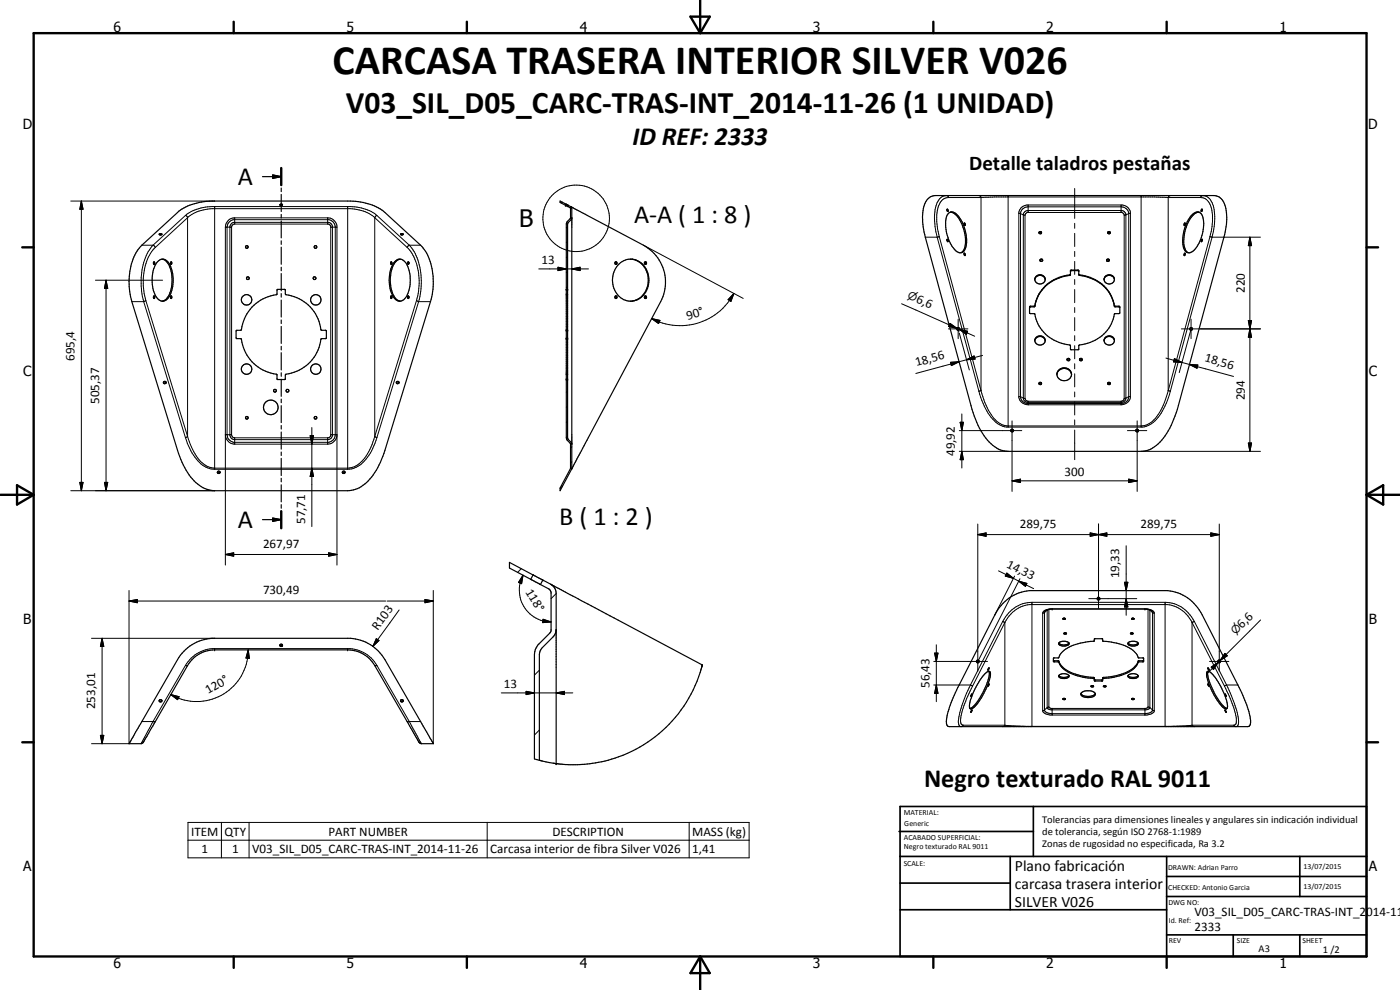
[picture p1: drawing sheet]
<svg xmlns="http://www.w3.org/2000/svg" width="420mm" height="297mm" viewBox="0 0 420 297" stroke-linecap="round" stroke-linejoin="round" font-family="sans-serif">
<g fill="none" stroke="#000" stroke-width=".35">
<path d="M78.8 53h5.6M81.9 52.5l2.5 .5-2.5 .5zM84.4 50.4v5.1M84.4 56.4v1.1M84.4 58.3v5.2M278.3 59.9l.9-.8 1.5-.4h83.6a4 4 0 0 1 3.6 3.9 18.1 18.1 0 0 1-.6 8.6l-14 51.6a22.5 22.5 0 0 1-6.3 10.8l-2.2 1.4-2.3 .4h-40a9.4 9.4 0 0 1-7.6-5.4 29.8 29.8 0 0 1-3.5-8.3l-13.7-50.5a15.7 15.7 0 0 1 .1-10.6zM42.2 74l11.1-10.2a15.6 15.6 0 0 1 10.4-3.5h41.4a16.5 16.5 0 0 1 10.4 3.5l10.7 9.8a16.6 16.6 0 0 1 3.6 13.9l-.6 3-13.7 44.6a19.3 19.3 0 0 1-7.6 11.2l-1.8 .7-1.8 .2h-39.9a10.1 10.1 0 0 1-8.1-5.4l-1.3-2.3-1.4-3.4-14-45.6a19 19 0 0 1 1.8-15.6zM46.1 78.7v.4M46.1 78.7l.3 .1-.1 .5-.3-.2zM46.2 78.6l-.1 .1M47.9 70.1l.7 .2-.6 .2-.2-.1zM48 70.4h.4"/>
<path d="M48.7 77.8a3.8 3.8 0 0 1 2.5 3 10.3 10.3 0 0 1-1.3 9l-.9 .5M51.2 78.8l.2-.2 .2 .2-.1 .5-.3-.2M51.2 78.7v.4M84 61.4l.7-.1 .1 .2-.7 .1zM84.2 61.6h.5M84.4 64.3v1.1M84.4 66.3v5.1M84.4 72.3v1M84.4 74.2v5.1M117.5 78.7v.4M117.6 78.8l-.2-.2-.2 .3 .1 .4 .3-.2M118.5 78.5a2.14 2.14 0 0 1 2.2-.7 2.14 2.14 0 0 1 1.5 1.8 10 10 0 0 1-1 10.3 2.42 2.42 0 0 1-3.7-1.8 10.4 10.4 0 0 1 1-9.6z"/>
<path d="M120.1 77.8a4.5 4.5 0 0 0-2.8 4.1 9.3 9.3 0 0 0 1.9 8.1l.9 .3M120.2 70.2l.5-.1 .3 .2-.6 .2zM120.4 70.4h.4M122.4 78.7l.3 .1-.1 .5-.2-.1zM122.7 78.7v.4M169.7 61.6l.7 .4M169.9 61.3l-1.8-1v.4l1.6 .9M169.9 61.3l-.2 .3M169.9 61.3l.7 .3M170.4 62h.1M170.4 62l.8 .5v3a2.5 2.5 0 0 0-1.2 1.7v64.2l.2 .6 1 1.1v7.4l-3.1 5.9v.8l3.4-6.4M170.6 61.6l.6 .4"/>
<path d="M170.6 61.6l-.2 .4M171.2 62l21.9 11.6a12.5 12.5 0 0 1 5.2 16.9l-26.8 50.3M171.2 62l.4 .6-.1 78.2M171.6 65.4l-1.3 1.8v64.2l1.3 1.9M184.6 78.7l.6 .1-.2 .5-.4-.1zM184.7 78.6l.3 .3-.3 .4M185.4 79.6a5.2 5.2 0 0 1 5.4-1.6 5.2 5.2 0 0 1 3.7 4.2 6.3 6.3 0 0 1-5.2 8.2 6.3 6.3 0 0 1-5.2-8.2l.6-1.6zM189.7 77.8a6.6 6.6 0 0 1 4.8 5.5 6.6 6.6 0 0 1-3.2 6.5l-2.1 .6M193.6 78.6l.2 .1-.2 .6M284.2 71.9l.2-.1 .1 .2v.5zM284.2 62.9l.1-.2 .2 .3v.5zM284.7 64a1.6 1.6 0 0 1 2.2 .1 11.4 11.4 0 0 1 2.8 10.5 1.78 1.78 0 0 1-1.6 1.3 1.78 1.78 0 0 1-1.8-1.2 11.3 11.3 0 0 1-2-10.2z"/>
<path d="M285.1 63.7a4 4 0 0 1 3.2 2.8 10.1 10.1 0 0 1 .8 8.8l-.7 .5M289.4 66.9l.2 .1v.6l-.2-.1zM289.4 76l.2 .1v.6l-.2-.1zM289.6 76.7h.1M311.8 69.9l.3-.3 .5 .3M312.1 78.1l.4-.2 .4 .2M312.6 69.9a.4 .4 0 0 0-.3-.4 .4 .4 0 0 0-.5 .2v.2M312.6 69.9l-.3 .2-.5-.2M332.1 78.1l.4 .3 .4-.3M332.1 78.1l.1-.2 .3-.2 .3 .1 .1 .3M332.2 78l.4-.1 .3 .2M332.4 69.9l.4-.3 .4 .3"/>
<path d="M333.2 69.9a.4 .4 0 0 0-.3-.4 .4 .4 0 0 0-.5 .2v.2M333.2 69.9l-.3 .2-.5-.2M355.4 67.6h.1M355.5 67l.2 .1-.2 .5-.2-.2zM355.5 76.1l.1-.2 .1 .3-.2 .5zM357.5 64.8a1.93 1.93 0 0 1 2.8-.8 7 7 0 0 1 .6 6.1l-.2 .6a6.7 6.7 0 0 1-3.8 5.2 2.62 2.62 0 0 1-1.9-3.1 12.3 12.3 0 0 1 2.5-8zM359.9 63.7a5 5 0 0 0-3.5 3.4 10.1 10.1 0 0 0-.5 8.2l.7 .5M360.6 71.8l.2 .3-.3 .4zM360.6 62.8l.1-.1a.42 .42 0 0 1 .1 .5 .42 .42 0 0 1-.3 .3zM46.1 89v.4M46.2 88.8l.2 .2-.1 .6-.3-.3zM48.7 90.3a2.95 2.95 0 0 0 2.6-2.2 9.8 9.8 0 0 0-1.3-9.9 2.04 2.04 0 0 0-3.2 1 10.4 10.4 0 0 0 .5 10.4l.9 .7 .6 .1"/>
<path d="M51.2 89l.2 .6 .1-.8-.3 .2M75.6 92.2a13.6 13.6 0 0 1 7.5-3.9l.2-1.5h2.2l.2 1.5a12.5 12.5 0 0 1 10.7 10.8h1.4l.1 .3v2.1l-1.5 .1a12.5 12.5 0 0 1-10.7 10.8l-.2 1.5-2.3-.1-.1-1.4a12.6 12.6 0 0 1-10.8-10.8l-1.4-.1v-2.1l.1-.3 1.4-.1a13 13 0 0 1 3.2-6.8zM84.4 80.2v1M84.4 82.1v5.1M84.4 88.1v1.1M84.4 90v5.1M84.4 96v1.1M84.4 98v5M117.5 89l-.1 .6-.2-.4 .1-.4 .3 .2M122.4 88.9l.2-.1 .1 .2-.2 .6zM122.7 89v.4M170 99.1h.3"/>
<path d="M170 86.8h.3M184.7 88.8l.5 .2-.1 .5h-.4M184.7 88.8l.3 .3-.3 .4M184.7 88.8l-.2 .4 .2 .3M193.6 88.8l.2 .2-.2 .5M287.3 98.3h.5l.2 .3-.2 .4-.5 .1-.1-.3zM309 92.3l.1-.2 1.4-.1a11.8 11.8 0 0 1 10.7-9.5l.1-1.3 .2-.2 2.1 .1 .2 1.4a11.8 11.8 0 0 1 10.7 9.5l1.4 .1 .2 .2M309 92v2M309 94h.1M309.1 94l1.4 .1a11.9 11.9 0 0 0 10.7 9.5l.1 1.2 .2 .1h2.2l.1-1.3a11.9 11.9 0 0 0 10.7-9.5h1.3M309.1 91.9l-.1 .1M313.6 83.7a1.61 1.61 0 0 0-1.6-1.1 1.61 1.61 0 0 0-1.5 1.3"/>
<path d="M313.7 83.8a1.5 1.5 0 0 1-1.9 1.4 1.5 1.5 0 0 1-1-2.1 1.58 1.58 0 0 1 1.8-.6 1.58 1.58 0 0 1 1.1 1.4M321.3 82.3h-.1a11.9 11.9 0 0 0-10.7 9.6h-1.4M321.3 81.3h2.5M323.8 82.3a11.9 11.9 0 0 1 10.7 9.6l1.5 .1 .1 1.9-.2 .2M331.3 83.9a1.57 1.57 0 0 1 1.6-1.5 1.57 1.57 0 0 1 1.6 1.5M331.3 83.8a1.58 1.58 0 0 0 1.6 1.4 1.58 1.58 0 0 0 1.6-1.4M331.4 83.7a1.63 1.63 0 0 1 1.5-1.1 1.63 1.63 0 0 1 1.5 1.1M335.9 94.1h-.1M49.1 114.7l.2 .3 .6-.3M84.4 103.9v1.1M84.4 105.8v5.2M84.4 111.8v1.1"/>
<path d="M84.4 113.8v5.1M84.4 119.8v1M86.1 116.8h.3a.41 .41 0 0 1 .3 .6 .41 .41 0 0 1-.6 .2 .41 .41 0 0 1-.2-.5zM118.9 114.7l.4 .3 .4-.3M170 113.9h.3M170 101.6h.3M310.5 102.2a1.57 1.57 0 0 1 1.6-1.4 1.57 1.57 0 0 1 1.6 1.4M310.5 102.2a1.58 1.58 0 0 0 1.6 1.3 1.58 1.58 0 0 0 1.6-1.3M310.6 102a1.63 1.63 0 0 1 1.5-1.1 1.63 1.63 0 0 1 1.5 1.1M311.8 115.1l.3-.2 .5 .2M317.2 112.4a2.23 2.23 0 0 1 2.2-1.9 2.23 2.23 0 0 1 2.2 1.9M317.7 111.1a2.1 2.1 0 0 1 2.8-.5 2.1 2.1 0 0 1 .6 2.9 2.15 2.15 0 0 1-2.7 .5 2.15 2.15 0 0 1-1-2.6z"/>
<path d="M320.2 108l.4-.3 .4 .3M321 107.9v-.2l-.4-.2-.3 .1-.1 .4M321 107.9l-.3 .3-.5-.2M324 108l.3-.3 .5 .3M331.3 102.2a1.57 1.57 0 0 1 1.6-1.4 1.57 1.57 0 0 1 1.6 1.4M331.3 102.2a1.58 1.58 0 0 0 1.6 1.3 1.58 1.58 0 0 0 1.6-1.3M331.4 102a1.63 1.63 0 0 1 1.5-1.1 1.63 1.63 0 0 1 1.5 1.1M333.2 115l-.4-.1-.4 .2M333.2 115.1l-.1-.3-.5-.1-.2 .5M333.2 115l-.3 .4-.5-.2M84.4 121.7v5.1M84.4 127.7v1"/>
<path d="M84.4 129.6v5.1M84.4 135.6v1.1M84.4 137.5v5.2M65.2 141.6l.4 .3 .4-.3M78.8 155.9h5.6M81.9 155.4l2.5 .5-2.5 .5zM84.4 143.5v1.1M84.4 145.5v5.1M84.4 151.4v1.1M84.4 153.4v5.1M102.7 141.6l.4 .3 .4-.3M159.3 173.9l2.9 1.5"/>
<path d="M159.3 173.8v.1M160 172.5l-7.1-3.8v1.7l6.4 3.4M160 172.5l-.7 1.3M160 172.5l2.9 1.5M162.2 175.4l2.6 1.4 .6 .9v11.5l-.4 .8-3.6 3.6-.8 1.3-.2 1v31.8l1.5 .4M162.9 174l2.4 1.3M162.9 174l-.7 1.4M165.3 175.3l45.5 24.2-.3 .9a39.9 39.9 0 0 1-41.6 28.9l-1.9-.2M165.3 175.3l1.4 1.5 .2 1.2v51.1M84 193.5l.3 .3 .4-.1M84.1 193.4l-.1 .2 .2 .4 .5-.1 .1-.4M84.1 193.4h.6"/>
<path d="M84.7 193.3l-.6 .1M84.7 193.3l.1 .2M84.8 193.5v.2M166.9 188.9l-.6 1.9-3.8 3.8-.6 1.4v32.1M301 181a12.7 12.7 0 0 1 7.9-3.8h41.5a12.9 12.9 0 0 1 10.4 7.3l11.5 22.6a34.1 34.1 0 0 1 2.9 8l.1 1a1.42 1.42 0 0 1-.8 1.9h-89.7a1.44 1.44 0 0 1-.8-1.9l.9-3.9 2.5-5.9 11.2-21.8 1.3-2.2zM313.8 183.2l1.6-.4h28.5l1.6 .4M316.1 198.1l1.6 .1a7.1 7.1 0 0 0 5.1 4.1l2.2 .6 3.3 .4 .3 1h2.2l.1-.9a18 18 0 0 0 9.5-3.2l.9-1.1 .3-.8 1.6-.2M317.7 198.6h.1M317.7 198.6a7.5 7.5 0 0 0 5.8 4.2l4.9 .9M317.8 193a2.31 2.31 0 0 0 3 0M317.8 192.8a2.47 2.47 0 0 1 3 .2v.3a2.14 2.14 0 0 1-3.1-.2zM319 185.6l.5-.1 .2 .2-.5 .1z"/>
<path d="M319.2 185.5h.4M319.3 190v.2M319.3 190.2h.1M319.4 189.9l-.1 .1M319.5 189.9h.4M319.6 189.9h-.2M319.7 185.6h.1M319.8 189.9l.3 .1-.2 .2h-.5M328.4 192.3l-.1 .1a14.9 14.9 0 0 0-9.7 3.4l-.9 1.6-1.6 .1 .1 1 1.5 .1M328.4 192.3h.1M328.5 191.7h.1M328.5 191.7l-.1 .6"/>
<path d="M328.5 191.7h2.4M330.9 191.7h.1M330.9 191.7v.6a17.5 17.5 0 0 1 9.5 3.2l.9 1 .3 .9 1.6 .1-.1 1-1.5 .1a6.7 6.7 0 0 1-5 4l-2.3 .6-3.4 .5M338.5 193a2.32 2.32 0 0 1 3.1 0M338.5 193v.1a2.03 2.03 0 0 0 3.1 0v-.1M338.5 193a2.27 2.27 0 0 0 3.1 0M339.5 189.9h.4M339.6 189.9l-.3 .3h.6l.2-.2-.3-.1M339.6 185.6l.5-.1 .3 .2-.6 .1zM339.8 185.5h.4M47.8 210.1l.2 .5h.4l.2-.4M47.8 210.2l.3 .2 .5-.2"/>
<path d="M47.8 210.1l.5-.2 .3 .3M120.2 210.1l.2 .5h.5l.1-.4M120.2 210.2l.4 .2 .4-.2M120.2 210.1l.5-.2 .3 .3M291.5 213.2l.2-.2-.3 .7zM291.7 208.2l-.3 .7zM295.6 202.2a1.02 1.02 0 0 1 1.6-.5 15.8 15.8 0 0 1-3.1 8.3 4.4 4.4 0 0 1-2.8 2.7 3.2 3.2 0 0 1 .2-3.3 22.4 22.4 0 0 1 4.1-7.2zM296.5 205.9h.1M296.7 200.5l.1-.1-.4 .6zM296.7 201.4a5.4 5.4 0 0 1-.6 4 18.1 18.1 0 0 1-4.6 7.1l-.4 .1M296.8 205.2l-.3 .7M296.8 205.2h.1"/>
<path d="M296.8 200.4h.1M317.8 202.7a2.27 2.27 0 0 0 3 0M317.8 202.6a2.28 2.28 0 0 1 3 .1 1.69 1.69 0 0 1-2.4 .8l-.6-.3zM319 209.7l.5-.2 .2 .3-.4 .1zM319.2 209.5h.4M324.4 208.1l.7-.6 .9-.2 1.7 .1 1 .7M324.4 208.1a1.82 1.82 0 0 0 2.3 1.2 1.53 1.53 0 0 0 2-1.2M324.4 208.1a3 3 0 0 0 4.3 0M327.4 205.9h.1M327.6 205.7h.4M327.6 205.7l.6 .2a.45 .45 0 0 1-.4 .2 .45 .45 0 0 1-.4-.2M327.6 205.7l-.2 .2"/>
<path d="M328.4 203.9l.1 .1M328.5 204h.1M328.5 204h2.4M330.9 204h.1M331.1 205.9l.3-.2 .5 .2-.2 .2zM331.3 205.7h.5M338.5 202.7a2.2 2.2 0 0 1 3.1 0M338.5 202.7v.2a2.01 2.01 0 0 0 3.1 0v-.2M338.5 202.7a2.32 2.32 0 0 0 3.1 0M339.7 209.6l.7 .1a.45 .45 0 0 1-.4 .2 .45 .45 0 0 1-.4-.2zM339.8 209.5h.4M362.2 201.6l.3-.2a4.6 4.6 0 0 1 2.7 2.7l2.3 4.3a5.5 5.5 0 0 1 .7 4.2 2 2 0 0 1-2-1.3 19.8 19.8 0 0 1-4.1-9.3z"/>
<path d="M362.5 200.4l.4 .6zM362.5 205.3l.3 .6zM362.6 201.4a6.4 6.4 0 0 0 .9 4.5l1 2.2a10.8 10.8 0 0 0 3.6 4.4l.1 .1M362.8 201h.1M362.8 205.9h.1M367.6 208.3l.4 .6zM367.7 213l.3 .7zM43 222.7v.1M125.8 222.7l-13.3-23a9.4 9.4 0 0 0-8.2-4.7h-39.9a9.4 9.4 0 0 0-8.1 4.7l-13.3 23-.6 .4h-3.7l14.6-25.2a12.9 12.9 0 0 1 10.4-6.4h41.4a13.1 13.1 0 0 1 10.4 6.4l14.5 25.2M125.8 222.7l.6 .4h3.6M125.8 222.7h.1M130 223.1h.1"/>
<path d="M161.9 228.1l5.1 1"/>
<circle cx="74.1" cy="74.1" r=".4"/>
<circle cx="94.7" cy="74.1" r=".39"/>
<circle cx="193.7" cy="79" r=".36"/>
<circle cx="312.5" cy="78.1" r=".4"/>
<circle cx="74" cy="90" r="1.58"/>
<circle cx="74.4" cy="83.5" r=".42"/>
<circle cx="94.4" cy="83.5" r=".43"/>
<circle cx="94.8" cy="90" r="1.57"/>
<circle cx="193.7" cy="89.2" r=".37"/>
<circle cx="357.5" cy="98.7" r=".42"/>
<circle cx="49.5" cy="114.8" r=".38"/>
<circle cx="74" cy="110.7" r="1.57"/>
<circle cx="82.5" cy="117.2" r=".42"/>
<circle cx="94.8" cy="110.7" r="1.57"/>
<circle cx="119.4" cy="114.8" r=".39"/>
<circle cx="312.2" cy="115.1" r=".38"/>
<circle cx="324.4" cy="107.9" r=".38"/>
<circle cx="74.1" cy="125.4" r=".39"/>
<circle cx="81.3" cy="122.2" r="2.19"/>
<circle cx="94.7" cy="125.3" r=".4"/>
<circle cx="303.8" cy="129.2" r=".42"/>
<circle cx="341.3" cy="129.2" r=".41"/>
<circle cx="65.7" cy="141.7" r=".41"/>
<circle cx="103.2" cy="141.7" r=".38"/>
<circle cx="329.7" cy="179.6" r=".41"/>
<circle cx="293.5" cy="198.5" r=".42"/>
<circle cx="365.9" cy="198.5" r=".42"/>
</g>
<g fill="none" stroke="#000" stroke-width=".3">
<path d="M284.7 59.3h9.7M284.7 59.3a1.06 1.06 0 0 0-1.8-.4 6.7 6.7 0 0 0-2.5 6l.2 3 .7 3.3M284.7 59.3a3.3 3.3 0 0 0-3.2 2.8l-.4 2.4a23 23 0 0 0 .8 6.5M293.8 58.7l.6 .6M294.4 59.3l4.1-.2h48l4.1 .2M294.4 59.3v57.9M302.5 58.7v69.4M322.5 56.6v8.9M342.5 58.7v69.4M350.6 59.3h9.7M350.6 59.3v57.9l.6 .2M351.2 58.7l-.6 .6"/>
<path d="M360.3 59.3l.1-.2a1.94 1.94 0 0 1 2.9 .9 13.9 13.9 0 0 1 .6 10.4l-.1 .8M360.3 59.3a3.9 3.9 0 0 1 3.4 3.9 19.6 19.6 0 0 1-.6 7.8M21.2 60.3h43.2M24.4 60.3l.5 2.5h-1zM24.4 60.3v86.9M42.6 73.6h3.3M45.9 73.6l.7 .7M45.9 73.6a15.7 15.7 0 0 0-3.5 9.8l.1 4 .6 3.1M46.6 74.3a13.1 13.1 0 0 0-3.6 9.1l.2 3.9 .6 2.9M55.7 64.6l.5 .3 .1 .4M55.7 64.6a13.3 13.3 0 0 1 8-2.6h41.4a13 13 0 0 1 8 2.6M55.7 64.6l-9.8 9"/>
<path d="M56.3 65.3a11.2 11.2 0 0 1 7.4-2.7h41.4a11.6 11.6 0 0 1 7.4 2.7M56.3 65.3l-9.7 9M56.3 65.3v65.6M64.4 62v78.8M67.6 68.2h1.9M67.6 68.2v101.3M68.9 66.5l1.2-.6h28.6a2.3 2.3 0 0 1 1.9 2.3v62.2a2.41 2.41 0 0 1-1.9 2.3h-28.6a2.39 2.39 0 0 1-2-2.3v-62.2l.3-1.1zM69.5 68.2l.2-.6 .6-.4h28.2l.8 .7-.1 63-.7 .5h-28.2l-.6-.4-.2-.6M69.5 68.2v62.2M69.6 66.9l.6-.2h28.4l.8 .4 .3 .5 .1 63.1-.4 .8-.5 .3-28.5 .1-1-.4-.4-.8v-62.8zM70.4 65.4v1.8M70.4 65.4a2.88 2.88 0 0 0-2.8 2.8"/>
<path d="M70.4 65.4h27.9M98.3 65.4v1.8M98.3 65.4a2.85 2.85 0 0 1 2.8 2.4v101.7M99.3 68.2h1.8M104.3 62v78.8M112.5 65.3l9.7 9M112.5 65.3v65.6M113.1 64.6l-.6 .7M113.1 64.6l9.7 9M122.2 74.3a16.1 16.1 0 0 1 3.4 13l-.6 2.9M122.8 73.6l-.6 .7M122.8 73.6a17.4 17.4 0 0 1 3.5 13.8l-.7 3.1"/>
<path d="M122.8 73.6h3.4M168.7 60.6l-.3 .3M170.3 77l-.3 .3M170.3 72.5l-.3 .3M170.3 68l-.3 .4M171.5 62.3l-.3 .3M193.1 73.6l29.9 15.9M277.7 71.2h3.6M281.3 71.2l12.5 46.2M281.9 71l-.6 .2M281.9 71l12.5 46.2M305.8 64l.5 .1"/>
<path d="M306.3 64.1l1.3 .5M306.3 64.1a2.18 2.18 0 0 1 2.3-2h27.9a2.18 2.18 0 0 1 2.2 2M306.3 64.1v54.9M307.5 63.5l1.1-.3h27.9l.8 .2 .5 .6 .1 55.7-.6 .8-.8 .2h-27.9l-.8-.2-.6-.6-.1-55.7zM307.6 64.6l.2-.5 .6-.3h28.3l.5 .3 .2 .5M307.6 64.6v54.9M308.6 61.5v2.3M322.5 67v1.5M322.5 70v4M322.5 75.4v1.6M322.5 78.4v3.9M336.5 61.5v2.3"/>
<path d="M337.4 64.6v54.9M338.7 64.1l-1.3 .5M338.7 64.1v54.9M339.2 64l-.5 .1M363.1 71l.7 .2M363.1 71l-12.8 47.2a14.9 14.9 0 0 1-5.4 8.9l-1 .5-1.4 .2h-40a6.9 6.9 0 0 1-5.5-4.1l-1.4-2.9-1.2-3.6M363.8 71.2l-12.6 46.2M363.8 71.2h14.5M375.1 71.2l.5 2.5h-1zM375.1 71.2v64.2M28.6 84.1h20.2M31.8 84.1l.5 2.4h-.9z"/>
<path d="M31.8 84.1v63.1M39.6 90.5h3.5M43.1 90.5l12.6 40.8M43.8 90.2l-.7 .3M43.8 90.2l12.5 40.7M125 90.2l.6 .3M125 90.2l-12.5 40.7M125.6 90.5l-12.5 40.8M125.6 90.5h3.6M161.7 80.7h14.9M167.5 80.2l2.5 .5-2.5 .5zM170.3 85.9l-.3 .4"/>
<path d="M170.3 81.4l-.3 .4M171.6 80.7l2.5-.5v1zM195.6 95.6l2.5 .5-.5 1zM220.2 88.1l-.8 2.3-.9-.5zM220.2 88.1a18.3 18.3 0 0 1-24.6 7.5M270.6 91.1l16.6 7.4M284.6 98.7h5.9M285.1 97l2.1 1.5-2.5-.5zM287.6 95.8v5.8M287.7 99.1l.1 .4M287.9 99.9l3 11.1M287.9 98.8l2.5 .6-.4 .9z"/>
<path d="M287.9 98.8l4.6 2.1M309.2 91.9v.2M310.3 91.9v.2M310.6 91.7v.2M321 82.5v.1M321.5 81v.2M322.5 83.9v1.4M322.5 86.9v3.9M322.5 92.3v1.5M322.5 95.3v3.9M323.5 81v.2M324 82.5v.1"/>
<path d="M334.4 91.7v.2M334.7 91.9v.2M335.8 91.9v.2M354.5 98.7h23.8M357.4 99.1l-3.5 12.7M357.5 95.8v5.8M374.6 96.2h1l-.5 2.5zM375.1 98.7l.5 2.5h-1zM170.3 117.3l-.3 .4M285.3 108.7l2.5-.2-2.3 1.2zM287.8 108.5l-12.9 3.6M290.1 107.9l2.2-1.1 .3 .9z"/>
<path d="M290.1 107.9l-2.3 .6M293.8 117.4a16.8 16.8 0 0 0 6.1 10l2.1 .7h41a9.5 9.5 0 0 0 6.6-6.3l1.6-4.4M294.4 117.2l-.6 .2M294.9 106.6l-4.8 1.3M305.8 119h.5M306.3 119l1.3 .5M306.3 119a2.15 2.15 0 0 0 2.3 2.1h27.9a2.18 2.18 0 0 0 2.2-2.1M307.6 119.5l.2 .6 .8 .3M322.5 100.7v1.5M322.5 103.7v4M322.5 109.1v1.6M322.5 112.1v4"/>
<path d="M322.5 117.6v1.5M337.4 119.5l-.2 .6-.7 .3M338.7 119l-1.3 .5M339.2 119h-.5M349.9 107.4l4.8 1.4M352.5 107.6l2.2 1.2-2.5-.2zM354.7 108.8l2.2 .5M356.9 109.3l2.6 .2-.3 1zM356.9 109.3l13.3 3.6M55.7 131.3a15 15 0 0 0 6.1 8.9l1.6 .5 1 .1M56.3 130.9a14.3 14.3 0 0 0 5.7 8.9l2.4 .7h39.9a7 7 0 0 0 5.6-3.7l1.8-3.4 .8-2.5M56.3 130.9l-.6 .4"/>
<path d="M69.5 130.4h-1.9a2.88 2.88 0 0 0 2.8 2.9M70.4 131.4v1.9M70.4 133.3h27.9M93.1 130.7h1l-.5 2.6zM93.6 128.3v29.7M98.3 131.4v1.9M99.3 130.4h1.8M101.1 130.9a2.96 2.96 0 0 1-2.8 2.4M112.5 130.9l.6 .4M113.1 131.3l-.3 .8a13.7 13.7 0 0 1-5.8 8.1l-1.1 .4-1.6 .2M170.3 130.9l-.3 .3M170.3 126.4l-.3 .3"/>
<path d="M170.3 121.8l-.3 .4M171.6 138.6l-.4 .3M171.6 134.1l-.4 .4M287.9 129.2h18.8M287.9 135.4h14.6M288.2 126.7h.9l-.4 2.5zM288.7 135.4l.4 2.5h-.9zM288.7 124.2v16.2M303.7 126.3v21.1M308.6 120.4h27.9M308.6 120.4v1.1M308.6 121.5a2.86 2.86 0 0 1-2.8-2.2v-55.7a2.79 2.79 0 0 1 2.4-2.1h28.6a2.79 2.79 0 0 1 2.4 2.1v55.7a2.86 2.86 0 0 1-2.7 2.2"/>
<path d="M308.6 121.5h27.9M322.5 120.6v3.9M322.5 126v1.5M322.5 129v8.9M336.5 120.4v1.1M338.4 129.2h5.8M341.3 126.3v21.1M342.5 135.4h35.8M374.6 132.9h1l-.5 2.5zM21.2 147.2h43.2M23.9 144.7h1l-.5 2.5zM31.4 144.7h.9l-.5 2.5z"/>
<path d="M64.4 140.8h39.9M93.6 140.5l.5 2.5h-1zM168.9 145.8l-.8 .8M293.4 157.2v44.2M303.7 144.3l2.6-.5v1zM303.7 144.3h37.6M327.2 159.9l2.5 .5-2.5 .5zM327.2 159.9l5 1v-1l-5 1zM329.7 157.2v25.3M338.7 143.8l2.6 .5-2.6 .5zM363.4 159.9l2.5 .5-2.5 .5zM365.9 157.2v44.2"/>
<path d="M38.7 177.2v45.9h-11.2M67.6 166.4l2.5-.5v1zM67.6 166.4h33.5M98.6 165.9l2.5 .5-2.5 .5zM127.5 179.9l2.5 .4-2.5 .5zM130 177.2v45.9M156.5 170.6l-1.1 1.1M157 172.6l-.5 2.5-.9-.3zM157 172.6a9.1 9.1 0 0 0-1 6 9.5 9.5 0 0 0 6.9 7.7l2.5 .3M166.9 178.1l-1.5 1.5M293.4 160.4l2.5-.5v1zM293.4 160.4h72.5"/>
<path d="M299.7 171.3l4.5 2.2M302.2 172l2 1.5-2.5-.7zM304.2 173.5l1.5 .9M304.5 172.8l-5.9 11.7M305.7 174.4l2.5 .6-.4 .9zM305.7 174.4l4.5 2.2M306.1 173.7l-12.5 24.5M326.8 179.6h14.4M329.7 160.4l2.5-.5v1zM337.5 174.7h1l-.5 2.5zM338 179.6l.5 2.5h-1zM338 163.7v20.9"/>
<path d="M27.5 191.5h36.9M30.6 191.5l.5 2.5h-1zM30.6 191.5v31.6M38.7 180.3l2.5-.4v.9zM38.7 180.3h77M55.7 199.6l.6 .1M55.7 199.6a10.3 10.3 0 0 1 8-5h41.4a10.2 10.2 0 0 1 8 5M55.7 199.6l-9.8 16.9M64.4 195h.1M64.4 194.6v.4M74.5 195l.3 2.5-1-.1zM74.5 195a15.5 15.5 0 0 1-23.2 13.4"/>
<path d="M84.1 193.7h.6M104.3 195h.1M104.3 194.6v.4M112.9 191.6l.8 .6-1.8 1.7zM113.1 199.6l-.6 .1M113.1 199.6l9.7 16.9M116.2 180.3h13.8M119.8 183l-7.9 10.9M163 185.8l2.4 .8-2.6 .2zM280.2 198.5h16.2M280.5 196h1l-.5 2.5zM281 193.5v17"/>
<path d="M300.9 186.4l.6 .3M300.9 186.4l-9.7 19.1M301.5 186.7l.1 .1M301.6 186.8a9.4 9.4 0 0 1 7.4-5.4h41.3a9.4 9.4 0 0 1 7.4 5.4M301.6 186.8l-9.7 19.1M301.6 186.8v30.8M309.7 180.7v37.3M309.7 180.7a9.8 9.8 0 0 0-8.8 5.7M309.7 180.7h40M312.9 184l1.9-1.2v29.3M312.9 184a2.32 2.32 0 0 1 2.4-1.3h28.7a2.85 2.85 0 0 1 2.4 1.1v29.6a2.67 2.67 0 0 1-2.4 1.1h-28.7a2.32 2.32 0 0 1-2.4-1.3M312.9 184v29.2"/>
<path d="M313.8 183.2l-.3 .4v29.6l.2 .3 .7 .4 1.4 .2h27.8a2.22 2.22 0 0 0 2.3-1.1M314.3 183l.1 29.6 1.1 .4h28.4l.9-.3 .3-.4M315.8 182.8h.1M315.8 182.7v.1M316.4 198.2v.4M317.5 198.2v.4M317.8 198.4v.3M341.6 198.4v.3M341.8 198.2v.4M343 198.2v.4M343.6 182.8h.1M343.6 182.7v.1"/>
<path d="M345.1 183v29.3M345.5 183.2l.4 .6M345.9 183.8l-1.4-1v29.3M345.9 183.8l.5 .2M345.9 183.8v29.2M349.7 180.7v37.3M349.7 180.7a9.8 9.8 0 0 1 8.7 5.7M357.7 186.8l9.8 19.1M357.7 186.8v30.8M358.4 186.4l-.7 .4M358.4 186.4l9.7 19.1M363 198.5h5.8"/>
<path d="M365.6 198.8l-3.5 3.5M367.6 196l.7 .8-2.1 1.4zM367.9 196.4l-1.7 1.8M378.3 186l-12.1 12.2M42.6 216.5h3.3M45.9 216.5h.7M45.9 216.5l-3.5 6.6M51.3 208.4l2.5 .6-.5 .9zM122.8 216.5h-.6M122.8 216.5l3.6 6.6M122.8 216.5h3.4M150.4 207.9h21.5"/>
<path d="M157.9 207.4l2.5 .5-2.5 .5zM161.9 219l-1.5 1.6M161.9 201.1l-1.5 1.5M166.9 207.9l2.5-.5v1zM280.2 205.5h11M281 205.5l.5 2.5h-1zM289.1 217.6h12.5M291.2 205.5l-2 4.8-1.3 4.1a4.1 4.1 0 0 0 .2 3.5l.5 .1 .5-.4M291.2 205.5l.7 .4M291.9 205.9l-1.8 3.7-1 2.8a8.4 8.4 0 0 0-.7 4.8l.7 .4M301.6 217.6l-.7 .4M301.6 217.6l6.2 .3h43.8l6.1-.3"/>
<path d="M314.8 212.1l.7 .5h28.3l.7-.5M314.8 212.1l-1.9 1.1M315.8 212.6v1.9M328.2 203.2v.4M328.7 204v.3M330.7 204v.3M331.2 203.2v.4M343.6 212.6v1.9M344.5 212.1l.6 .2M345.1 212.3l.8 .7M345.9 213l.5 .2M357.7 217.6l.7 .4"/>
<path d="M357.7 217.6h12.6M363.5 200.2l2.1-1.4-1.4 2.1zM367.5 205.9l2.8 6.5a10.4 10.4 0 0 1 .6 4.8l-.6 .4M368.1 205.5l-.6 .4M368.1 205.5l2.3 5.5 1 3.4a4.5 4.5 0 0 1-.1 3.5l-.6 .1-.4-.4M368.1 205.5h3.4M30.1 220.6h1l-.5 2.5zM42.4 223.1h.1M126.4 223.1h.1M56.4 246.8h168.4v10.6h-168.4zM56.4 252.1h168.4M66.5 246.8v10.6"/>
<path d="M74.7 246.8v10.6M146.2 246.8v10.6M206.8 246.8v10.6"/>
<circle cx="172.9" cy="65.5" r="10"/>
</g>
<g fill="#000">
<circle cx="169.7" cy="61.6" r=".18"/>
<circle cx="169.9" cy="61.3" r=".18"/>
<circle cx="170.6" cy="61.6" r=".18"/>
<circle cx="171.2" cy="62" r=".18"/>
<circle cx="170" cy="86.8" r=".18"/>
<circle cx="170" cy="99.1" r=".18"/>
<circle cx="170.3" cy="99.1" r=".18"/>
<circle cx="170.3" cy="86.8" r=".18"/>
<circle cx="170" cy="113.9" r=".18"/>
<circle cx="170" cy="101.6" r=".18"/>
<circle cx="170.3" cy="101.6" r=".18"/>
<circle cx="170.3" cy="113.9" r=".18"/>
<circle cx="162.9" cy="174" r=".18"/>
<circle cx="210.8" cy="199.5" r=".18"/>
<circle cx="210.8" cy="199.6" r=".18"/>
<circle cx="362.5" cy="200.4" r=".18"/>
<circle cx="362.5" cy="205.2" r=".18"/>
<circle cx="362.9" cy="201" r=".18"/>
<circle cx="166.9" cy="229.1" r=".18"/>
</g>
<g fill="none" stroke="#000" stroke-width=".71">
<path d="M10.1 9.9h400v277.1h-400zM70.1 6.5v3.4M140.1 6.5v3.4M207.2 5h5.8l-2.9 4.9zM210.1 0v9.9M280.1 6.5v3.4M350.1 6.5v3.4M84.4 50.4v5.1M6.7 74.2h3.4M410.1 74.2h3.5M.1 148.5h10M5.1 145.6l5 2.9-5 2.9z"/>
<path d="M84.4 153.4v5.1M410.1 148.5h10M410.1 148.5l5-2.9v5.8zM6.7 222.7h3.4M410.1 222.7h3.5M70.1 287v3.4M140.1 287v3.4M210.1 287v10M210.1 287l2.9 5h-5.8zM280.1 287v3.4M350.1 287v3.4"/>
</g>
<g fill="none" stroke="#000" stroke-width=".51">
<path d="M269.8 249.5h40.3M270.1 242h140v45h-140zM270.1 257h140M303.2 257v16M310.1 242v15M350.1 257v30M390.1 257v12M270.1 265h33.1M270.1 273h80M350.1 269h60M350.1 263h60M350.1 280.5h60"/>
<path d="M370.1 280.5v6.5M390.1 280.5v6.5"/>
</g>
<g fill="#000">
<path d="M81.9 52.5l2.5 .5-2.5 .5zM24.4 60.3l.5 2.5h-1zM375.1 71.2l.5 2.5h-1zM31.8 84.1l.5 2.4h-.9zM167.5 80.2l2.5 .5-2.5 .5zM171.6 80.7l2.5-.5v1zM195.6 95.6l2.5 .5-.5 1zM220.2 88.1l-.8 2.3-.9-.5zM285.1 97l2.1 1.5-2.5-.5zM287.9 98.8l2.5 .6-.4 .9zM374.6 96.2h1l-.5 2.5zM285.3 108.7l2.5-.2-2.3 1.2z"/>
<path d="M290.1 107.9l2.2-1.1 .3 .9zM352.5 107.6l2.2 1.2-2.5-.2zM356.9 109.3l2.6 .2-.3 1zM375.1 98.7l.5 2.5h-1zM93.1 130.7h1l-.5 2.6zM288.2 126.7h.9l-.4 2.5zM288.7 135.4l.4 2.5h-.9zM374.6 132.9h1l-.5 2.5zM23.9 144.7h1l-.5 2.5zM31.4 144.7h.9l-.5 2.5zM81.9 155.4l2.5 .5-2.5 .5zM93.6 140.5l.5 2.5h-1z"/>
<path d="M293.4 160.4l2.5-.5v1zM303.7 144.3l2.6-.5v1zM329.7 160.4l2.5-.5v1zM338.7 143.8l2.6 .5-2.6 .5zM38.7 180.3l2.5-.4v.9zM67.6 166.4l2.5-.5v1zM98.6 165.9l2.5 .5-2.5 .5zM157 172.6l-.5 2.5-.9-.3zM302.2 172l2 1.5-2.5-.7zM305.7 174.4l2.5 .6-.4 .9zM327.2 159.9l2.5 .5-2.5 .5zM337.5 174.7h1l-.5 2.5z"/>
<path d="M363.4 159.9l2.5 .5-2.5 .5zM30.6 191.5l.5 2.5h-1zM74.5 195l.3 2.5-1-.1zM112.9 191.6l.8 .6-1.8 1.7zM127.5 179.9l2.5 .4-2.5 .5zM163 185.8l2.4 .8-2.6 .2zM280.5 196h1l-.5 2.5zM338 179.6l.5 2.5h-1zM367.6 196l.7 .8-2.1 1.4zM51.3 208.4l2.5 .6-.5 .9zM157.9 207.4l2.5 .5-2.5 .5zM166.9 207.9l2.5-.5v1z"/>
<path d="M281 205.5l.5 2.5h-1zM363.5 200.2l2.1-1.4-1.4 2.1zM30.1 220.6h1l-.5 2.5z"/>
</g>
<text font-size="12.6" x="99.8" y="22.2">CARCASA TRASERA INTERIOR SILVER V026</text>
<text font-size="9.4" x="103.8" y="34">V03_SIL_D05_CARC-TRAS-INT_2014-11-26 (1 UNIDAD)</text>
<g font-size="7.9">
<text x="189.8" y="43.5">ID REF: 2333</text>
<text x="71.4" y="55.5">A</text>
<text x="190.3" y="66.8">A-A ( 1 : 8 )</text>
<text x="71.4" y="158.4">A</text>
<text x="167.8" y="157.6">B ( 1 : 2 )</text>
<text x="277.3" y="236.1">Negro texturado RAL 9011</text>
</g>
<text font-size="7.2" x="155.8" y="68.2">B</text>
<text font-size="6.3" x="290.9" y="51.1">Detalle taladros pestañas</text>
<g font-size="4.7">
<text x="304.6" y="261.2">Plano fabricación</text>
<text x="304.6" y="266.6">carcasa trasera interior</text>
<text x="304.6" y="272">SILVER V026</text>
</g>
<g font-size="4.2">
<text x="34" y="9.6">6</text>
<text x="104" y="9.6">5</text>
<text x="174" y="9.6">4</text>
<text x="244" y="9.6">3</text>
<text x="314" y="9.6">2</text>
<text x="384" y="9.6">1</text>
<text x="6.8" y="38.7">D</text>
<text x="410.6" y="38.7">D</text>
<text x="7" y="112.9">C</text>
<text x="410.8" y="112.9">C</text>
<text x="7" y="187.1">B</text>
<text x="410.8" y="187.1">B</text>
<text x="7" y="261.4">A</text>
<text x="410.8" y="261.4">A</text>
<text x="34" y="290.4">6</text>
<text x="104" y="290.4">5</text>
<text x="174" y="290.4">4</text>
<text x="244" y="290.4">3</text>
<text x="314" y="290.4">2</text>
<text x="384" y="290.4">1</text>
</g>
<g font-size="3.9">
<text x="162.5" y="79.2">13</text>
<text x="373.6" y="88" transform="rotate(-90 373.6 88)">220</text>
<text x="206.4" y="95.9" transform="rotate(-17 206.4 95.9)">90°</text>
<text x="274.7" y="90.6" transform="rotate(24 274.7 90.6)">6,6</text>
<text x="22.4" y="108.3" transform="rotate(-90 22.4 108.3)">695,4</text>
<text x="275" y="109.9" transform="rotate(-15 275 109.9)">18,56</text>
<text x="361.3" y="108.4" transform="rotate(15 361.3 108.4)">18,56</text>
<text x="29.8" y="121.2" transform="rotate(-90 29.8 121.2)">505,37</text>
<text x="373.6" y="120.1" transform="rotate(-90 373.6 120.1)">294</text>
<text x="286.6" y="136.8" transform="rotate(-90 286.6 136.8)">49,92</text>
<text x="319.5" y="142.7">300</text>
<text x="91.6" y="157.2" transform="rotate(-90 91.6 157.2)">57,71</text>
<text x="306.1" y="158.3">289,75</text>
<text x="342.3" y="158.3">289,75</text>
<text x="78.9" y="164.3">267,97</text>
<text x="301.9" y="170.1" transform="rotate(27 301.9 170.1)">14,33</text>
<text x="335.9" y="173.5" transform="rotate(-90 335.9 173.5)">19,33</text>
<text x="78.9" y="178.3">730,49</text>
<text x="157.6" y="177.5" transform="rotate(59 157.6 177.5)">118°</text>
<text x="113.4" y="189.3" transform="rotate(-54 113.4 189.3)">R103</text>
<text x="372.7" y="188.6" transform="rotate(-45 372.7 188.6)">6,6</text>
<text x="62.5" y="208.4" transform="rotate(-30 62.5 208.4)">120°</text>
<text x="151.2" y="206.4">13</text>
<text x="278.9" y="206.5" transform="rotate(-90 278.9 206.5)">56,43</text>
<text x="28.6" y="212.8" transform="rotate(-90 28.6 212.8)">253,01</text>
<text x="57.4" y="250.7">ITEM</text>
<text x="67.4" y="250.7">QTY</text>
<text x="98.5" y="250.7">PART NUMBER</text>
<text x="165.8" y="250.7">DESCRIPTION</text>
<text x="207.8" y="250.8">MASS (kg)</text>
<text x="60.4" y="256">1</text>
<text x="69.6" y="256">1</text>
<text x="75.6" y="256">V03_SIL_D05_CARC-TRAS-INT_2014-11-26</text>
<text x="147.1" y="256.1">Carcasa interior de fibra Silver V026</text>
<text x="207.8" y="256">1,41</text>
<text x="358.5" y="275">V03_SIL_D05_CARC-TRAS-INT_2014-11</text>
<text x="358.5" y="279.4">2333</text>
</g>
<g font-size="3.3">
<text x="272.1" y="89.5" transform="rotate(24 272.1 89.5)">n</text>
<text x="370.8" y="190.5" transform="rotate(-45 370.8 190.5)">n</text>
</g>
<g font-size="3.1">
<text x="312.7" y="246.8">Tolerancias para dimensiones lineales y angulares sin indicación individual</text>
<text x="312.7" y="250.4">de tolerancia, según ISO 2768-1:1989</text>
<text x="312.7" y="254">Zonas de rugosidad no especificada, Ra 3.2</text>
<text x="377.7" y="285.6">A3</text>
<text x="397" y="285.9">1 /2</text>
</g>
<g font-size="2.4">
<text x="271.2" y="244.4">MATERIAL:</text>
<text x="271.3" y="252">ACABADO SUPERFICIAL:</text>
<text x="271.4" y="247.9">Generic</text>
<text x="271.3" y="254.6">Negro texturado RAL 9011</text>
<text x="271.2" y="259.7">SCALE:</text>
<text x="350.6" y="261">DRAWN: Adrian Parro</text>
<text x="391.2" y="260.6">13/07/2015</text>
<text x="350.6" y="267">CHECKED: Antonio Garcia</text>
<text x="391.2" y="266.7">13/07/2015</text>
<text x="350.6" y="271.4">DWG NO:</text>
<text x="350.8" y="276.9">Id. Ref:</text>
<text x="350.8" y="282.8">REV</text>
<text x="371.2" y="282.9">SIZE</text>
<text x="390.9" y="282.9">SHEET</text>
</g>
</svg>
